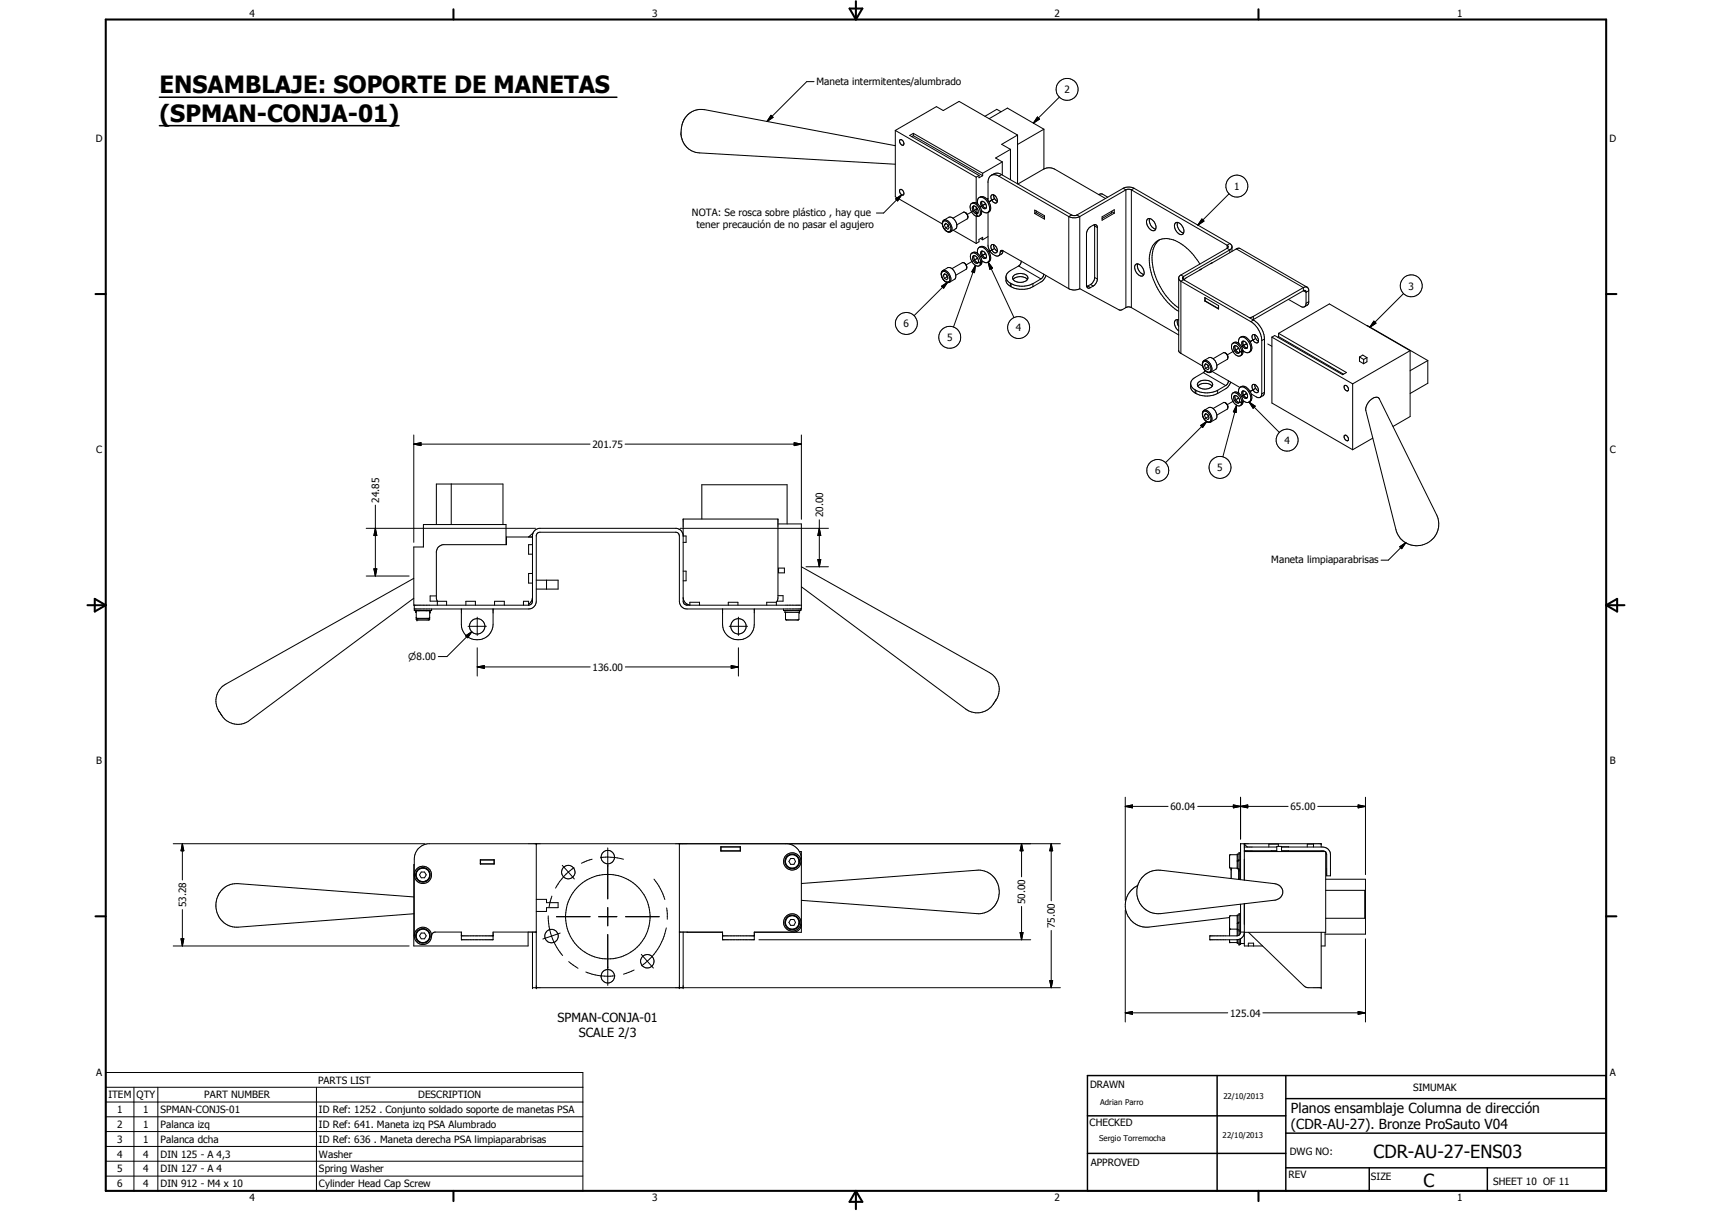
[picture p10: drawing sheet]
<svg xmlns="http://www.w3.org/2000/svg" width="594mm" height="420mm" viewBox="0 0 594 420" stroke-linecap="round" stroke-linejoin="round" font-family="sans-serif">
<g fill="none" stroke="#000" stroke-width=".35">
<path d="M282.5 28.3h-2.6l-13.8 13.9M347.4 38.8l-1.5-.9-4.1 2.4M367.6 33.7l-9 9M267.5 40l.8 .7-2.2 1.5zM310.7 50.5l-66.1-12.4a6.8 6.8 0 0 0-7.3 3.6l-.8 2.6a7.7 7.7 0 0 0 2.5 7.4l2.3 1.1 1.4 .2 68 4M310.7 45.3l14.2-8.3 2.4 1.4 5.5-3.2 20.3 11.7M310.7 45.3v23l16.3 9.4M310.7 45.3l28 16.2M312.3 48.6a1.07 1.07 0 0 1 1.2 .5 1.07 1.07 0 0 1-.3 1.3 1.42 1.42 0 0 1-.9-1.8zM316.9 47.1l24.1 13.9M316.9 47.1l-.5 .3M316.9 46.3l24.1 13.8"/>
<path d="M316.9 46.3v.8M316.9 46.3l-1.2 .7 24 13.9M343.2 41.2l6.4-3.7 12.6 7.3M347.8 56.2l-6.8 3.9M347.8 56.2v4.5M350.6 51.8l-5.1 3 2.3 1.4M350.6 51.8v10.6M353.1 46.9v16.9M353.1 46.9l-5.5 3.2 3 1.7M360 40.6l.7 .7-2.1 1.4zM362.2 44.8v13.8M362.2 44.8l-9.1 5.3"/>
<path d="M310.8 69l2.1-1.4-1.4 2.1zM312.3 65.8a1.07 1.07 0 0 1 1.2 .6 1.07 1.07 0 0 1-.3 1.3l-.2-.1a1.47 1.47 0 0 1-.7-1.8zM312.9 67.6l-6.3 6.3h-2.5M327 77.9v-.1a1.21 1.21 0 0 1 .7-1.5 1.21 1.21 0 0 1 1.5 .6 2.62 2.62 0 0 1 .7 3.5M327 77.9l.2 .6M327.1 77.9a1.03 1.03 0 0 1 .6-1.3 1.03 1.03 0 0 1 1.3 .6 1.95 1.95 0 0 1 .3 3.2 2.19 2.19 0 0 1-2.1-1.9M327.1 77.9l.1 .6M327.2 78.5l.6 1.2a1.7 1.7 0 0 0 2.1 .7M327.7 78l.4-.5 .8 .4 .4 1.1-.4 .5-.8-.4M327.7 78l.4 1.1M328.4 77.6l-.7 .4M328.9 77.9l.2 .6"/>
<path d="M329.1 78.5l.1 .1M329.1 78.5l-1 .6M330.7 75.7l-1.3-.4-1.8 1.1M330.7 75.7l.2 .2a2.84 2.84 0 0 1 .9 3.4l-1.9 1.1M330.8 79.9l7.9 4.6M334.9 73.7a1.56 1.56 0 0 1 .7 2.3l-3.6 2M335 73.7l-.6-.1-3.7 2.1M335 73.7l.7 .8 .2 .8M337.9 71.5a1.93 1.93 0 0 0 .8 2.2M338.7 74.1l.4 1M338.7 61.5v8.9M338.7 71.8v1.9"/>
<path d="M338.7 75v9.5M338.7 73.7l.6 .2-.6 .2M338.8 70.4l-.8-.2-.9 .4M338.8 70.4a4 4 0 0 1 1.8 2.6M338.9 74.1l.4 1a1.82 1.82 0 0 0 .4-3 1.89 1.89 0 0 0-2.9-1.2 3.4 3.4 0 0 0 2.3 4.2M339 74l-.1 .1M339.1 72.3l-.5 .3M339.2 72.4l-3.6 2M339.2 74a1.74 1.74 0 0 0-1.5-2.5 1.73 1.73 0 0 0 1 2.6M339.3 75.1h-.2M339.3 74l-.4 .1M339.7 60.9l-1 .6"/>
<path d="M339.7 60.9v.8l1.3-.7M339.8 68.5a2.02 2.02 0 0 0-.5 2.3M339.8 68.5a3.4 3.4 0 0 1 3.6 3.7l-.1 1-.5 .5M339.8 68.5a2.64 2.64 0 0 1 3.6 2.1 2.14 2.14 0 0 1-.6 3.1M340.6 69.9a1.6 1.6 0 0 1 1.4 .8 1.6 1.6 0 0 1 0 1.7 1.67 1.67 0 0 1-1.4-2.5zM340.6 73a1.49 1.49 0 0 1-.9 2M340.6 73l1.2 .8 1-.1M340.8 69.8a1.86 1.86 0 0 0 1.4 2.4M341 60.1v.9M341.5 71l.5-.3-1.9 1.1M342.7 69l.2 .1M342.7 69v.3"/>
<path d="M342.9 73.7v11.7a3.5 3.5 0 0 0 3.7 3.3l.5-1.2M342.9 68.9l-.2 .1M344.8 69.1l-1.7 .9M344.8 67.7l.5 .3M344.8 67.6v.5a2.35 2.35 0 0 0 1.3 1.7M345.2 68.9l-2 1.1 1.6-.9M345.4 68l-.4-.3a.79 .79 0 0 0-1 .1 .79 .79 0 0 0-.1 1 1.51 1.51 0 0 0 2 1.4l.2-.4M345.4 68l.5 .8 .2 1M346.6 61.1a2.25 2.25 0 0 0-2.4-.4 2.25 2.25 0 0 0-1.3 2.2v6.7M346.6 61.1l24.3 14M347.5 60.6l24.3 14M347.5 60.6l-.9 .5"/>
<path d="M347.5 60.6a2.89 2.89 0 0 0-3.5 .2M353.2 63.8l9-5.1a4.1 4.1 0 0 1 3.8 0l15.3 8.8M359.1 72.9l3.4 1.9v1.2l-3.4-1.9zM359.6 73.8l-.5 .3M359.6 73.8l2.9 1.6M359.6 73.2v.6M370.9 75.1v25.1M370.9 75.1a4.2 4.2 0 0 0 3.8 0M371.8 74.6l-.9 .5M371.8 74.6l.7 .2 1.2-.2M373.7 74.6l1 .5M374.7 75.1v25.1"/>
<path d="M379.8 78l.1 .4M379.9 78.4v17.9M379.9 78.4l.9 .6M381.3 67.5l1.3-.1 1.8 1M381.3 67.5l2.3 1.4M382.4 75.2l4.3-2.4v1.2l-4.3 2.4zM385.7 73.4l1 .6M385.7 73.3v.6l-3.3 1.9M389.8 65.3l-16.1 9.3M389.8 65.3a4.4 4.4 0 0 1 3.7 0M389.8 65.3l.9 .6M390.7 65.9l-16 9.2"/>
<path d="M390.7 65.9v40.8M390.7 65.9l.7-.2 1.2 .2M392.6 65.9v40.8M392.6 65.9l33.2 19.2M393.5 65.3l-.9 .6M393.5 65.3l33.3 19.2M398.1 76.1l.2-.2a2.58 2.58 0 0 1 2.8 3.1 1.07 1.07 0 0 1-.7 1.1 1.07 1.07 0 0 1-1.3-.6 2.93 2.93 0 0 1-1-3.4zM398.9 75.8a3.3 3.3 0 0 0 2.1 3.7M408 77.3a2.79 2.79 0 0 1 2.6 3.8 1.45 1.45 0 0 1-2.3-.7 2.47 2.47 0 0 1-.3-3.1zM408.6 77.2a3.3 3.3 0 0 0 2.1 3.7M417.1 76l.7 .7-2.1 1.4zM426.5 67.2l-10.8 10.9"/>
<path d="M326.7 99.3l2.1-1.4-1.4 2.1zM326.9 94.4a1.66 1.66 0 0 1 2.3 1.1 1.44 1.44 0 0 1-.4 2.4 2.72 2.72 0 0 1-1.9-3.5zM327.2 93.9a2.72 2.72 0 0 1 2.8 3.3l-.5 .7M327.2 93.9l1.6-1a2.82 2.82 0 0 1 2.9 2.6M327.2 93.9a2.06 2.06 0 0 0-.1 2.7l.6 .9M327.3 95.5l.4-.5 .8 .4 .5 1.1-.5 .6-.8-.5M327.3 95.5l.4 1.1M327.7 97.5a1.56 1.56 0 0 0 1.8 .4M328 95.1l-.7 .4M328.5 95.4l.2 .7M328.7 96.1l-1 .5M328.7 96.1h.1"/>
<path d="M328.8 97.9l-11.6 11.6M331.7 95.5a1.15 1.15 0 0 1-.5 1.4l-1.7 1M334.6 91.2l.7 .8 .2 .8M335.4 92.6a1.39 1.39 0 0 0-1.5-1.4l-3.6 2M335.5 92.6l-.3 .9-3.6 2M337.3 87.8a1.81 1.81 0 0 1 2.6 .8l.8 1.8M338 88.7a1.05 1.05 0 0 0-.2 1.7 1.08 1.08 0 0 0 1.6 .7l.1-.1M338 88.7a2.06 2.06 0 0 1 1.5 2.1l.8 .4M338 88.7a1.88 1.88 0 0 0 1.4 2.4M338.5 92.1l-.3 2.5-1-.3zM338.5 92.1l.5 .2 .8-.1M338.5 92.1l-7.6 21.4"/>
<path d="M338.7 89.9l.6-.3-4 2.3M339.5 91l.8 .4M339.6 90.8l-.1 .2M339.8 85.8a2.04 2.04 0 0 1 3.1 1 3.2 3.2 0 0 1 .5 3.9l-.6 .3M339.8 85.8a3.4 3.4 0 0 1 3.6 3.3l-.1 1.2-.4 .7M339.8 85.8l-.6 1.1 .1 1M340.3 82.8l.7 .4M340.3 91.4l-.5 .8M340.3 91.2a3.3 3.3 0 0 0-2.9-3.4 2.02 2.02 0 0 0-.1 3l1.2 1.3M340.4 87.3a1.52 1.52 0 0 1 1.6 .7 1.52 1.52 0 0 1 0 1.7 1.66 1.66 0 0 1-1.6-2.4zM340.6 90.8l.1 .1M340.7 90.4a1.82 1.82 0 0 0 2.2 .6"/>
<path d="M340.7 90.4v.3l-.4 .5M340.7 90.9l-.4 .5M340.7 90.9a1.31 1.31 0 0 1-.9 1.3M340.8 87.1a1.86 1.86 0 0 0 1.4 2.4M341 83.2v-.9l-1.3 .8v.8l-1 .6M342 88l-1.8 1 1.8-1-.5 .3M342.9 82.1l-1.9 1.1M342.9 90.9l1.5 2.1-.9 .4zM342.9 90.9l9 19.3M344 85a1.7 1.7 0 0 1 1.8 .8 1.7 1.7 0 0 1-.2 1.9 1.95 1.95 0 0 1-1.6-2.7zM344.3 86.6l-1.2 .7M344.8 84.9v.5a2.16 2.16 0 0 0 1.3 1.7"/>
<path d="M344.8 86.4l-1.6 .9 1.6-.9M348 87l-.6-.1-.3 .6M348 87l-.9 .5M348 87l-.2 .9-1.3 .8M348 87l6.4 3.6M349.1 96.3l.3 .9 1.2 1.1M350.6 98.3v1.1M350.6 99.4a8.1 8.1 0 0 0 5.9 .8l1.9-.7M350.6 98.3l.3 .1M350.9 98.4a8.5 8.5 0 0 0 7.5 0M350.9 98.4v1.1M351.6 96.9a3.6 3.6 0 0 1 4.9 0"/>
<path d="M351.6 95.8a3.4 3.4 0 0 1 5.1 .3 1.65 1.65 0 0 1-2 1.8 2.82 2.82 0 0 1-3.3-1.4zM353.5 92.3l-3.6 2.1-.8 1.5a2.82 2.82 0 0 0 .4 2.4l1.1 1.1M353.5 92.3l7.7 4.5M354.4 90.6l-.4 1.2-.5 .5M354.4 90.6l16.5 9.6M358.4 98.4v1.1M361.2 96.8l-2.8 1.6M362.2 95.1l-.2 .7-.8 1M363 95.6l-1.2 1.9-3.4 2M377.5 99.2l-.4 .2M377.5 99.2l.9 .6M378.4 98.7l-.9 .5"/>
<path d="M378.4 98.7l1 .5M379.4 99.2a3.3 3.3 0 0 0 1.4-2.1v-18.4l-.2-.5-.7-.3a3.6 3.6 0 0 0-2.9 3.2v17.9l.5 .9 .9-.1M379.4 99.2l-1 .6M379.9 96.3l-.6 1.5-.9 .9M379.9 96.3l.9 .5M394 91.8a2.1 2.1 0 0 1 2.7 1.6 1.59 1.59 0 0 1-.4 2.4 2.93 2.93 0 0 1-2.3-4zM394.8 91.6l-.1 .8a3.4 3.4 0 0 0 2.2 2.8M402.3 83.2a8.6 8.6 0 0 0-2.3 8.6 23.5 23.5 0 0 0 9 15M409 96.6l.8 1M409.8 97.6v25M409.8 95.4l-.8 1v25.3l.8 .9M409.8 95.4l.9 .5"/>
<path d="M409.8 97.6l24.2 14M410.7 97l-.9 .6M410.7 95.9l-.4 .5 .4 .6M410.7 95.9v1.1M410.7 97l24.3 14M416.3 91.6a17 17 0 0 0-11-8.8 5.4 5.4 0 0 0-6.2 4.8 20.9 20.9 0 0 0 5.5 16.6l1.8 1.9 2.6 1.9M416.4 93.6h.1M416.8 93.3v.1M416.8 93.4l-5.1 3-.8 .8M420.6 91.1l-4.2 2.5M420.6 91.1v.1M425.8 86.1l-16 9.3"/>
<path d="M425.8 86.1l1 .6M425.8 85.1l.4 .5-.4 .5M425.8 85.1v1M426.8 86.7l-16.1 9.2M426.8 86.7v1M426.8 84.5l.7 .8v1.9M426.8 84.5l-1 .6M427.5 85.7l-.7 1M429 86.4l23.3 13.4M429 86.4l.7-.3 .7 .1 23.2 13.5M429 86.4l-8.9 5M452.3 99.8a1.12 1.12 0 0 1 1.2-.2 1.12 1.12 0 0 1 .6 1v4.6l-.3 .6-1.1 .6"/>
<path d="M452.3 99.8v1.1M452.3 99.8l-17.4 10M370.9 100.2a4.1 4.1 0 0 0 3.8 0M374.7 100.2l13.7 7.4 .9-.1 1.4-.8M390.7 106.7l.7-.2 1.2 .2M392.6 106.7l16.4 9.5M408.6 110.9l-.1 1.1 .5 1.2M409 111a1.13 1.13 0 0 0-1.4 .3 1.13 1.13 0 0 0 0 1.4l.4 1 1 1.1M418.1 103.3l4.8 2.7v1.2l-4.8-2.8zM418.2 104.4h-.1M418.2 104.4l4.7 2.7M418.2 103.3v1.1"/>
<path d="M427.9 119a2.44 2.44 0 0 1 3.3 2.2l.1 .3M428.6 119.9a1.94 1.94 0 0 0 1.4 2.4M429.9 119.2a1.5 1.5 0 0 1 .4-2.1 1.5 1.5 0 0 1 2.1 .5l.3 .2a3.2 3.2 0 0 1 .7 4.4M430.4 117.1a2.51 2.51 0 0 1 3.5 1.6 2.64 2.64 0 0 1-.1 3.3l-.4 .2M431.2 118.4a1.57 1.57 0 0 1 1.5 .8 1.57 1.57 0 0 1-.1 1.7 1.7 1.7 0 0 1-1.4-2.5zM431.4 118.4a1.83 1.83 0 0 0 1.4 2.3M432.6 119.2l-1.8 1.1 1.8-1-.5 .2M434 111.6a8.4 8.4 0 0 1 3.8 6.6M434.5 116.4a1.35 1.35 0 0 1 2.1 1.2v1.1a1.61 1.61 0 0 1-2.1-1.6zM434.9 109.8l-1.4 .4M434.9 110.9l-.1 .1M434.9 109.8v1.1"/>
<path d="M435 111a8.2 8.2 0 0 1 3.8 6.6M435 111l-1 .6M435.4 117.6l-1.6 .9 1.2-.6M435.4 116.1a2.33 2.33 0 0 0 1.3 2.3M437.8 118.2v18.5M438.8 117.6l-1 .6M438.8 117.6v18.5M439.9 119.3l1.5 .8M441.4 117v22.8l28 16.2M441.4 117l28 16.2M443.7 115.7l23.5 13.5-1.3 .8-23.6-13.6-.9 .6M443.7 115.7l17.6-10.2 28 16.2"/>
<path d="M443.7 116.8l-.4 .2M443.7 116.8l22.6 13M443.7 115.7v1.1M452.3 100.9l.7-.1 .2 .4v4.3l-.5 .9-.8 .2-4.8-2.7M452.3 100.9l.9 .5 .9-.5M452.3 100.9l-17.4 10M454.1 104.7l-.9 .5M474.4 113.1l21.1 12M476.7 111.4l.8 .7-2.2 1.5zM487 101.9l-11.7 11.7M409.8 122.6l7.5 4.4M413.2 133.3l.3 .9 1.2 1.1"/>
<path d="M414.7 135.3v1.1M414.7 135.3l.3 .1M414.7 136.4l.3 .1M415 135.4a8.4 8.4 0 0 0 7.5 0M415 135.4v1.1M415 136.5a8.4 8.4 0 0 0 7.5 0M415.7 134a3.6 3.6 0 0 1 4.9 0M415.9 132.6a3.6 3.6 0 0 1 4.8 .5 1.67 1.67 0 0 1-1.9 1.8 2.41 2.41 0 0 1-3.3-1.6zM417.3 127v-.9a1.15 1.15 0 0 1 1.1-.8 1.15 1.15 0 0 1 1.1 .9 2.14 2.14 0 0 1 .3 2.8h-.9M417.3 127l.4 .8M417.6 129.3l7.7 4.5M417.6 129.3l-3.2 1.9a2.95 2.95 0 0 0-1.1 3.6l.5 .8 .9 .8"/>
<path d="M417.7 127.8l1.1 1.2M417.7 127.9l1.2 1.1M417.8 125.1l1.7-1 .6-.1a3.4 3.4 0 0 1 2.1 3.6l-.4 .6-1.7 1M417.8 125.1a2 2 0 0 0-.1 2.8M417.8 125.1a2.71 2.71 0 0 1 2.3 4.1M418 126.7l.3-.5 .9 .5 .4 1-.4 .6-.9-.5M418 126.7l.3 1.1M418.2 128.6l-.6 .7M418.7 126.4l-.7 .3M418.8 129l.7 .3 .6-.1M419.1 126.6l.2 .7M419.3 127.3l-1 .5"/>
<path d="M419.3 127.3h.1M420.6 128.9l5.7 3.2M422.5 135.4v1.1M425.1 139.7l.7 .6M425.1 122.5l.4 .2M425.2 139.7l.9 1.4M425.2 122.5l-.7-.1-3.5 2.1M425.2 139.7l-.6-.1-3.6 2.1M425.2 122.5a1.51 1.51 0 0 1 .6 2.2l-3.5 2M425.3 133.8l-2.8 1.6M425.6 122.8l.5 1M426.3 132.1l4 2.4"/>
<path d="M426.3 132.1l-.3 1-.7 .7M427.1 132.6l-1.2 1.9-3.4 2M427.9 136.3a2.2 2.2 0 0 1 3.1 1.5l.2 .8a.77 .77 0 0 1-.3 1.1M428.6 137.2a1.43 1.43 0 0 0 .4 2.4l.8 .3 .3-.4M428.6 137.2a1.98 1.98 0 0 1 1.5 2.1l.8 .4M428.6 137.2l-.1 .6 .4 1.1 1.1 .7M429.3 138.4l.5-.3-3.9 2.3M429.3 121.1l.5-.3-3.9 2.3M429.9 136.4a1.49 1.49 0 0 1 .4-2 1.49 1.49 0 0 1 2.1 .4 3.4 3.4 0 0 1 1 4.7M430.1 139.5l.8 .5M430.1 122l-.1 .4a1.56 1.56 0 0 1-1.6-.4 1.56 1.56 0 0 1-.3-1.6l.1-.2a1.41 1.41 0 0 1 1.5 .2 1.41 1.41 0 0 1 .4 1.4l.8 .3M430.1 122l.8 .3"/>
<path d="M430.2 139.4l-.1 .1M430.3 121.8l-.2 .2M430.4 134.3a2.51 2.51 0 0 1 3.5 1.7 2.44 2.44 0 0 1-.5 3.5M430.9 122.3l-.3 1M430.9 139.7a3.2 3.2 0 0 0-2.9-3.4 2.44 2.44 0 0 0 .3 3.6l.8 .7M430.9 140l-.3 .6a1.02 1.02 0 0 1-1.5 0M431 135.8a1.5 1.5 0 0 1 1.6 .7 1.5 1.5 0 0 1 0 1.7 1.73 1.73 0 0 1-1.6-2.4zM431.2 121.7l.1 .1M431.2 121.6a1.95 1.95 0 0 0 2.2 .6M431.2 139.4h.2M431.3 138.9l1.2 .7 .9-.1M431.3 121.5l-.4 .6"/>
<path d="M431.3 121.8a1.64 1.64 0 0 1-1.3 1.8 1.64 1.64 0 0 1-1.9-1.2 2.22 2.22 0 0 1-.1-3.4 3.2 3.2 0 0 1 2.9 3.1M431.3 121.8l-.4 .5M431.4 139.4l-.5 .6M431.4 139.4l-.4 .9-.6 .4M431.4 135.6a1.83 1.83 0 0 0 1.4 2.4M432.6 136.5l-1.8 1 1.8-1M432.6 136.5l-.5 .3M433.4 139.5l2.2 1.4-.8 .7zM433.4 139.5l10.5 10.5M434.5 133.6a1.13 1.13 0 0 1 1.9 .7l.3 .8v.7a.88 .88 0 0 1-.9 .5 .88 .88 0 0 1-.7-.6l-.5-.8zM435 135.1l-1.2 .7M435.4 134.9l-1.6 .9"/>
<path d="M435.4 133.4l.3 1.3 1 .9M437.8 136.7a1.16 1.16 0 0 1-.5 1.1 1.16 1.16 0 0 1-1.4-.1l-1.7-1M438.8 136.1l-.4 1.1-1.1 .6M438.8 136.1l-1 .6M466.5 133.9a1.13 1.13 0 0 1 1.2 .4 1.13 1.13 0 0 1 0 1.3 1.39 1.39 0 0 1-1.2-1.7zM469.4 133.2v22.8M471.8 123.9v1.4l1.4 .9M471.8 123.9l1.4 .8M471.8 123.9l1.1-.7 1.4 .9M473.2 124.7v1.5M474.3 124.1v1.4l-1.1 .7M474.3 124.1l-1.1 .6"/>
<path d="M475.2 139.1a2.36 2.36 0 0 1 3.3-.9l20 40.4a7.6 7.6 0 0 1-2.8 9.6 7.6 7.6 0 0 1-9.8-1.5l-1.5-2.9-10.5-41.6a4.8 4.8 0 0 1 1.3-3.1zM489.3 121.7v22.8l-5.9 3.5M489.3 121.7l-19.9 11.5M495.5 125.1v7.9l-6.2 3.5M495.5 125.1l-6.2 3.5M143.6 154.1l2.5-.5v1zM143.6 150.9v37.3M143.6 154.1h61.2M216.9 154.1h61.2M275.6 153.6l2.5 .5-2.5 .5zM278.1 150.9v29.3M416.6 147.6l2.2-1.4-1.5 2.1z"/>
<path d="M417.7 145.2l-.4-.8v-1.1a.92 .92 0 0 1 .7-.7 .92 .92 0 0 1 1 .4 2.26 2.26 0 0 1 .8 3.3l-.5 .1-.7-.3M417.7 145.2l1 1M417.7 145.2l.9 .9M417.8 142.4a1.93 1.93 0 0 0-.1 2.8M417.8 142.4l1.7-1a2.77 2.77 0 0 1 2.5 3.9l-1.9 1.1M417.8 142.4a2.6 2.6 0 0 1 2.8 2.6l-.1 .9-.4 .5M418 144.1l.3-.6 .9 .4 .4 1.1-.4 .6-.9-.5M418 144.1l.3 1M418.7 146.2l.6 .4 .8-.2M418.7 143.6l-.7 .5M418.8 146.2l-14.4 14.3M419.1 143.9l.2 .7"/>
<path d="M419.3 144.6l-1 .5M419.3 144.6h.1M425.8 140.3l.3 .6-.2 1-3.6 2.1M429.1 140.6l-.1 2.5-1-.2zM429.1 140.6l-4.8 17.9M466.5 151.2a1.14 1.14 0 0 1 1.1 .3 1.14 1.14 0 0 1 .3 1.2 .84 .84 0 0 1-1 .1 .84 .84 0 0 1-.4-.9zM476.4 152l-7 4M130.3 175.3v24.6M156.6 167.9v14.1M127.1 183.3h58.7M127.1 199.9h14.9M129.7 197.4h1.1l-.5 2.5z"/>
<path d="M130.3 183.3l.5 2.5h-1.1zM151.4 182v-14.1h23.1v14.1M175.6 189v-7h-28.7v7.8h-3.3v20.2h39.8M184.8 186.3h-9v2.7h-22.1a2.67 2.67 0 0 0-2.3 2.3v16.3l.4 1M184.8 189h-1.4v3.3h1.4M184.8 199h-1.4v3.3h1.4M184.9 185l-1.5 1.3M236 183.3h51.5M237.1 185.6a2.67 2.67 0 0 0-2.3-2.3h-47.7a2.67 2.67 0 0 0-2.3 2.3v23l-.4 1-1 .4M237.1 198.2h1v3.3h-1M237.1 186h1v2.2h-1M243.5 180.1v-11.9h29.6v13.6"/>
<path d="M270 181.8h8.1v29.5h-39.7a2.65 2.65 0 0 1-2.7-2.7v-22.6a1.26 1.26 0 0 0-1.1-1.3l-47.9 .1-.6 .9v22.9a2.67 2.67 0 0 1-2.7 2.7h-39.6M270.2 197.1h2v1.7h-2zM278.1 196.6l65.2 36.7a6.6 6.6 0 0 1 2.3 9.5M279.7 196.6h7.8M283.8 194.1h1l-.5 2.5zM284.3 183.3l.5 2.5h-1zM284.3 180.3v16.3M485.7 189.7l2.1-1.4-1.4 2.1zM487.8 188.3l-6.1 6.1h-2.5M143.6 200.7l-65.2 36.7a6.7 6.7 0 0 0-2.4 9.4M143.6 207.6l-57.1 42.4a6.8 6.8 0 0 1-10.3-2.9l-.2-.3M143.8 210v1.8h6v-.5"/>
<path d="M144.2 211.8v.6h.2M144.4 211.9v3l.3 .2 4.3-.1 .1-3.1M144.4 214.4h4.7M145.4 211.8v.1M148.1 211.8v.1M149.3 211.8l-.2 .6M151.4 206.8h-2.1v1.8h2.5M151.8 208.6h3.2v1.4M151.8 208.6v1.4M160.1 211.3v5.3a5.5 5.5 0 0 0 5.5 5.4 5.5 5.5 0 0 0 5.5-5.4v-5.3M161.7 210v-1.4h3.3v1.4M162.4 217.3h6.4"/>
<path d="M163.7 219.2l-8.6 8.6h-3M165.6 214.1v6.4M171.6 210v-1.4h3.4v1.4M181.6 210v-1.4h1.8v1.4M184.8 207.3l-.3 1.1-1.1 1.2M186.1 201.3h7.6v3.1h-7.6M189.6 201.3v3.1M237.1 207.3a2.71 2.71 0 0 0 2.3 2.6v-.9h3.3v1M238.4 209.6v.4M238.4 210h39.7M250.7 211.3v5.3a5.5 5.5 0 0 0 5.5 5.4 5.5 5.5 0 0 0 5.5-5.4v-5.3M252.7 210v-1h3.4v1"/>
<path d="M253.1 217.3h6.3M256.2 214.1v6.4M269.4 209l.6-1.4v-27.5h-32.9v28.5l.3 1 1 .4M269.4 209h-3.3v1M269.4 209v1M270 206.7h1.7v1.9h-2M271.9 211.3v.5h6v-.5M272.4 211.8v.6h5M272.6 212.4v2.5l.2 .2 4.3-.1 .1-2.6M277.4 211.8v.6M277.4 212.1v-.3v.6M278.1 203.6l57 42.4a7 7 0 0 0 10.5-3.2"/>
<path d="M161.6 220.6l2.1-1.4-1.4 2.1zM165.6 231.4l2.5-.5v1zM165.6 224.7v9.9M165.6 231.4h39.2M217 231.4h39.2M253.7 230.9l2.5 .5-2.5 .5zM256.2 224.7v9.9M76 246.8h.1M344.7 244.2v.1M345.6 242.8h.1M390.5 279.8l2.5-.5v1zM390.5 276.6v35.9"/>
<path d="M390.5 279.8h14.8M415.6 279.8h31.4M428 279.3l2.5 .5-2.5 .5zM428 279.3l5 1v-1l-5 1zM430.5 279.8l2.5-.5v1zM430.5 276.6v14.5M457.3 279.8h16.5M471.3 279.3l2.5 .5-2.5 .5zM473.8 276.6v26.8M60.1 292.7h87.4M63.3 292.7l.5 2.5h-1zM63.3 292.7v12.6"/>
<path d="M166.7 298.3h4.8v1.5h-4.8zM166.7 298.4v1.3M171.4 298.4v1.3M186.1 292.7v50M205.5 298.1l-3.7 1.4M208.4 297.5a22.6 22.6 0 0 1 8 .6M210.9 294.2v17.7M235.7 292.7v50M250.1 293.8h6.8v1.5h-6.8zM250.1 293.9h6.8M250.1 295.2h6.8M250.2 293.9v1.3"/>
<path d="M273.3 292.7a5.4 5.4 0 0 1 4.8 5.4M274.4 297.9h1.1l.5 1-.5 1h-1.1l-.6-1zM277.4 295.4h.7v28.1h-16.4M277.4 298.9h-.2M277.4 298.6v.3M277.4 298.6l-.2 .1M277.4 298.6a2.55 2.55 0 0 0-3.8-2 2.55 2.55 0 0 0 0 4.3 2.55 2.55 0 0 0 3.8-2M354.5 292.7l.5 2.5h-1zM354.5 292.7v11.5M364.8 292.7l.5 2.5h-1zM364.8 292.7v19.8M368 292.7h-219.5a5.3 5.3 0 0 0-4.7 5.4v26.9a3 3 0 0 0 4.5 2.4 3 3 0 0 0 0-5.1 3 3 0 0 0-4.5 2.3"/>
<path d="M429.3 296.5h-2.5l-.1 .3 .1 4.3 2.5 .1M430 296.3h-.7v5.1h.7M430 298.5l-.7 .4M430 298.3l-.7 .3M430.5 295.9h-.5v9.2M431.8 293.9h11.3M431.8 295.2h11.3M431.8 295.4h28.2v28.1h-28.2M431.8 292.7v12.7M431.8 292.9l1 1M441.1 295.2l2 .1M443.1 295.4v-1.7h1.6v1.7"/>
<path d="M443.6 293.7v-.8h-3.3v1M444.7 293.8l2.5 .1M444.7 293.9h14.3a2.65 2.65 0 0 1 2.7 2.6v7.4h-1.3v-7.4l-.4-.8M444.7 295.2h14.3l.8 .2M447.2 295.2l-2.5 .1M453.6 293.9v-1h2.2v1M458.5 293.9v-1.2h-28v12.5M458.5 295.2v.2M63.3 315.6v12.6M143.6 311.2l-61-4.6a7.6 7.6 0 0 0-7.7 7.5 7.6 7.6 0 0 0 7.7 7.6l61-4.7M143.8 303.5a2.99 2.99 0 0 1 4.1-2.8 2.99 2.99 0 0 1 .8 5 2.99 2.99 0 0 1-4.8-1.4l-.1-.4M143.8 300l-.2 28.2h39.7v-4.8"/>
<path d="M146.2 302.6h1.1l.6 .9-.6 1h-1.1l-.6-1zM147.6 305.7l.1 .2M147.7 305.9h.1M147.9 305.6v.2a2.52 2.52 0 0 0 .5-4.3 2.52 2.52 0 0 0-4.1 1.5 2.52 2.52 0 0 0 3.1 3l.3-.1M186.1 312h3.5v1.2h4.1v1.7h-4.1v1.3h-3.5M190.2 317.8l.3 3.8 .9 3.2M191.5 310.9l-1 3.8M193.1 318.1h11.7M195.1 300.2l2.1 2.4M197.2 302.6l2.1 2.4M197.2 302.6l-3 3.2-1.4 2.3M199.2 301l-2 1.6"/>
<path d="M207.7 318.1h6.4M210.9 314.9v6.3M217.1 318.1h11.7M226.9 305l1.8 2.5 2 4.6M231.3 315l.3 3.9M274.4 319h1.1l.5 1-.5 1.1h-1.1l-.6-1.1zM278.1 306.5l60.9-4.6a7.5 7.5 0 0 1 7.8 7.6 7.5 7.5 0 0 1-7.8 7.5l-60.9-4.6M354.5 314.5v11.6M390.5 315.7v38.9M394.8 307.3a7.6 7.6 0 0 0-4.1 8.8 7.6 7.6 0 0 0 8 5.5l28-3.3M396.2 304.5a7.3 7.3 0 0 1 6.5-2.6l39.5 4.7a2.88 2.88 0 0 1 3 2.9 2.88 2.88 0 0 1-3 2.8l-39.5 4.7a7.6 7.6 0 0 1-7.3-11.2zM427.5 301.2l-.3 .2v3.4"/>
<path d="M429.3 317.7l-2.5 .1v4.6M429.9 301.4v3.7M429.9 304.9h.1M429.9 302.2h.1M430 301.9h.5M430 317.5h-.7v7.2M430 319.9l-.7 .4M430.5 313.7v9.9l-.4 .7-1 .4h-9.3v1.4h9.3a2.72 2.72 0 0 0 2.7-2.3M430.5 317h-.5v7.4M431.8 313.6v14.6h6.3M460 305.1h13.8v19h-14M460 308.9h13.6v9.7h-13.6"/>
<path d="M60.1 328.2h81.9M62.8 325.7h1l-.5 2.5zM146.2 323.7h1.1l.6 1-.6 1h-1.1l-.6-1zM149 325.2h.3M149.1 324.9h.2M160.1 324.7h11M184.8 323.4v19.3h183.2M186.1 323.4h-15v2.7h-11v-2.7h-9.3l-.7 .4-.3 .9M191.4 324.8l-3 1M191.4 324.8a20.7 20.7 0 0 0 3.8 6.7M194.4 323.7l-3 1.1M197.4 333.6l3.2 2.4"/>
<path d="M203.3 337.2a20.2 20.2 0 0 0 10.1 1.4M210.9 324.2v17.7M220 336.5l-3.6 1.5M222.5 331.1l2.1 2.4M224.6 333.5l2.1 2.4M224.6 333.5l-1.9 1.6M231.2 321.9a20.6 20.6 0 0 1-6.6 11.6M237.1 323.4v19.3M238.4 323.4l12.3 .1M250.7 324.7h11M263.3 326.1h94.4M277.2 320.5h.2"/>
<path d="M277.2 320.3h.2M277.4 320.3a2.53 2.53 0 0 0-3.2-2.7 2.53 2.53 0 0 0-1.2 4 2.53 2.53 0 0 0 4.1-.4l.3-.7M277.4 320.3v.2M278.1 320.7a2.73 2.73 0 0 1-2.7 2.7h-13.7v2.7h-11v-2.7h-15M354 323.6h1l-.5 2.5zM364.8 322.8v19.9M426.7 326.1l.1 .9h2.5M426.8 322.4h2.5M426.8 322.4l-.1 2.3M429.3 326.1v1.1h.7M429.3 322.6h.7M430 323h.5"/>
<path d="M430 320.2l-.7 .3M430.5 323.4h1.3M430.5 325.7v2h-.5v-1.8M430.5 327.4h1.3M433.2 328.2v-1h1.8v1M433.2 323.5l19.2 18.5 1.5 .7h4.6v-19.2M459.8 323.5v4.7h-1.3M473.8 325.7v28.9M364.3 340.2h1l-.5 2.5zM390.5 351.4l2.5-.5v1zM390.5 351.4h35.5M438.2 351.4h35.6"/>
<path d="M471.3 350.9l2.5 .5-2.5 .5zM36.7 372.1h165.6v41.1h-165.6zM36.7 377.2h165.6M46.5 377.2v36M54.8 377.2v36M109.8 377.2v36M36.7 382.4h165.6M36.7 387.5h165.6M36.7 392.6h165.6M36.7 397.8h165.6M36.7 402.9h165.6M36.7 408.1h165.6"/>
<circle cx="370.3" cy="31" r="3.8"/>
<circle cx="429.2" cy="64.6" r="3.8"/>
<circle cx="489.7" cy="99.1" r="3.8"/>
<circle cx="314.5" cy="112.2" r="3.8"/>
<circle cx="329.6" cy="117" r="3.8"/>
<circle cx="353.5" cy="113.6" r="3.8"/>
<circle cx="446.6" cy="152.7" r="3.8"/>
<circle cx="401.8" cy="163.2" r="3.8"/>
<circle cx="423.4" cy="162.2" r="3.8"/>
<circle cx="165.6" cy="217.3" r="2.68"/>
<circle cx="256.3" cy="217.3" r="2.66"/>
<circle cx="210.9" cy="297.4" r="2.34"/>
<circle cx="274.9" cy="298.9" r="3"/>
<circle cx="274.9" cy="298.9" r="2.34"/>
<circle cx="146.7" cy="303.5" r="2.32"/>
<circle cx="197.2" cy="302.6" r="2.33"/>
<circle cx="210.9" cy="318" r="14.7"/>
<circle cx="146.8" cy="324.7" r="2.33"/>
<circle cx="146.8" cy="324.7" r="2.54"/>
<circle cx="191.4" cy="324.8" r="2.32"/>
<circle cx="210.9" cy="338.7" r="2.33"/>
<circle cx="224.6" cy="333.5" r="2.34"/>
<circle cx="274.9" cy="320" r="2.33"/>
<circle cx="274.9" cy="320.1" r="3"/>
</g>
<g fill="#000">
<circle cx="175.8" cy="186.3" r=".18"/>
<circle cx="144.4" cy="211.9" r=".18"/>
<circle cx="144.7" cy="214.5" r=".18"/>
<circle cx="144.7" cy="215.1" r=".18"/>
<circle cx="149.3" cy="212.4" r=".18"/>
<circle cx="277.4" cy="212.4" r=".18"/>
<circle cx="186.1" cy="292.7" r=".18"/>
<circle cx="430.5" cy="292.7" r=".18"/>
<circle cx="431.8" cy="292.7" r=".18"/>
<circle cx="458.5" cy="292.7" r=".18"/>
<circle cx="427.2" cy="301.5" r=".18"/>
<circle cx="426.7" cy="326.8" r=".18"/>
<circle cx="430" cy="327.7" r=".18"/>
<circle cx="184.8" cy="342.7" r=".18"/>
<circle cx="186.1" cy="342.7" r=".18"/>
<circle cx="235.7" cy="342.7" r=".18"/>
<circle cx="237.1" cy="342.7" r=".18"/>
<circle cx="458.5" cy="342.7" r=".18"/>
</g>
<g fill="none" stroke="#000" stroke-width=".71">
<path d="M36.7 6.8h520.7v406.4h-520.7zM157.3 3.2v3.6M294.8 3h4.4l-2.2 3.8zM297 .4v6.4M436.7 3.2v3.6M33.1 102h3.6M557.4 102h3.5M30.3 210h6.4M32.9 207.8l3.8 2.2-3.8 2.2zM557.4 210h6.3M557.4 210l3.8-2.2v4.4zM33.1 317.9h3.6"/>
<path d="M557.4 317.9h3.5M157.3 413.2v3.5M297 413.2v6.3M297 413.2l2.2 3.8h-4.4zM436.7 413.2v3.5"/>
</g>
<path d="M377.4 373.2h180v40h-180zM422.4 373.2v40M446.2 373.2v40M377.4 387.1h68.8M446.2 393.1h111.2M446.2 381.2h111.2M377.4 400.2h68.8M446.2 405.2h111.2M475.1 405.2v8M516.1 405.2v8" fill="none" stroke="#000" stroke-width=".51"/>
<path d="M55.3 33.7h158.8M55.3 43.6h83.2" fill="none" stroke="#000" stroke-width=".53"/>
<g fill="#000">
<path d="M267.5 40l.8 .7-2.2 1.5zM360 40.6l.7 .7-2.1 1.4zM310.8 69l2.1-1.4-1.4 2.1zM417.1 76l.7 .7-2.1 1.4zM326.7 99.3l2.1-1.4-1.4 2.1zM338.5 92.1l-.3 2.5-1-.3zM342.9 90.9l1.5 2.1-.9 .4zM476.7 111.4l.8 .7-2.2 1.5zM143.6 154.1l2.5-.5v1zM275.6 153.6l2.5 .5-2.5 .5zM416.6 147.6l2.2-1.4-1.5 2.1zM429.1 140.6l-.1 2.5-1-.2z"/>
<path d="M433.4 139.5l2.2 1.4-.8 .7zM129.7 197.4h1.1l-.5 2.5zM130.3 183.3l.5 2.5h-1.1zM283.8 194.1h1l-.5 2.5zM284.3 183.3l.5 2.5h-1zM485.7 189.7l2.1-1.4-1.4 2.1zM161.6 220.6l2.1-1.4-1.4 2.1zM165.6 231.4l2.5-.5v1zM253.7 230.9l2.5 .5-2.5 .5zM390.5 279.8l2.5-.5v1zM430.5 279.8l2.5-.5v1zM63.3 292.7l.5 2.5h-1z"/>
<path d="M354.5 292.7l.5 2.5h-1zM364.8 292.7l.5 2.5h-1zM428 279.3l2.5 .5-2.5 .5zM471.3 279.3l2.5 .5-2.5 .5zM62.8 325.7h1l-.5 2.5zM354 323.6h1l-.5 2.5zM364.3 340.2h1l-.5 2.5zM390.5 351.4l2.5-.5v1zM471.3 350.9l2.5 .5-2.5 .5z"/>
</g>
<g font-size="8.2">
<text x="55.4" y="32.4">ENSAMBLAJE: SOPORTE DE MANETAS</text>
<text x="55.4" y="42.3">(SPMAN-CONJA-01)</text>
</g>
<g font-size="6.3">
<text x="476.6" y="401.6">CDR-AU-27-ENS03</text>
<text x="493.9" y="411.8">C</text>
</g>
<g font-size="4.8">
<text x="447.9" y="386.1">Planos ensamblaje Columna de dirección</text>
<text x="447.9" y="391.8">(CDR-AU-27). Bronze ProSauto V04</text>
</g>
<g font-size="4.4">
<text x="193.5" y="354.6">SPMAN-CONJA-01</text>
<text x="200.8" y="359.8">SCALE 2/3</text>
</g>
<g font-size="3.5">
<text x="86.6" y="5.8">4</text>
<text x="226.3" y="5.8">3</text>
<text x="365.9" y="5.8">2</text>
<text x="505.6" y="5.8">1</text>
<text x="283.3" y="29.4">Maneta intermitentes/alumbrado</text>
<text x="369.4" y="32.3">2</text>
<text x="33.3" y="49.4">D</text>
<text x="558.5" y="49.4">D</text>
<text x="428.2" y="65.9">1</text>
<text x="240.1" y="75">NOTA: Se rosca sobre plástico , hay que</text>
<text x="241.7" y="79.2">tener precaución de no pasar el agujero</text>
<text x="488.8" y="100.5">3</text>
<text x="313.6" y="113.6">6</text>
<text x="328.6" y="118.3">5</text>
<text x="352.5" y="114.9">4</text>
<text x="205.6" y="155.4">201.75</text>
<text x="445.7" y="154">4</text>
<text x="33.4" y="157.3">C</text>
<text x="558.6" y="157.3">C</text>
<text x="400.8" y="164.5">6</text>
<text x="422.4" y="163.5">5</text>
<text x="131.5" y="174.5" transform="rotate(-90 131.5 174.5)">24.85</text>
<text x="285.6" y="179.5" transform="rotate(-90 285.6 179.5)">20.00</text>
<text x="441.1" y="195.4">Maneta limpiaparabrisas</text>
<text x="205.6" y="232.7">136.00</text>
<text x="33.4" y="265.2">B</text>
<text x="558.6" y="265.2">B</text>
<text x="406.1" y="281">60.04</text>
<text x="447.8" y="281.1">65.00</text>
<text x="64.6" y="314.8" transform="rotate(-90 64.6 314.8)">53.28</text>
<text x="355.8" y="313.7" transform="rotate(-90 355.8 313.7)">50.00</text>
<text x="366" y="322" transform="rotate(-90 366 322)">75.00</text>
<text x="426.8" y="352.7">125.04</text>
<text x="33.4" y="373.2">A</text>
<text x="110.4" y="376">PARTS LIST</text>
<text x="378.3" y="377.6">DRAWN</text>
<text x="558.6" y="373.2">A</text>
<text x="37.6" y="381.1">ITEM</text>
<text x="47.4" y="381.1">QTY</text>
<text x="70.9" y="381.1">PART NUMBER</text>
<text x="145.1" y="381.1">DESCRIPTION</text>
<text x="490.4" y="378.5">SIMUMAK</text>
<text x="40.7" y="386.2">1</text>
<text x="49.7" y="386.2">1</text>
<text x="55.7" y="386.2">SPMAN-CONJS-01</text>
<text x="110.7" y="386.2">ID Ref: 1252 . Conjunto soldado soporte de manetas PSA</text>
<text x="40.7" y="391.4">2</text>
<text x="49.7" y="391.3">1</text>
<text x="55.7" y="391.4">Palanca izq</text>
<text x="110.7" y="391.4">ID Ref: 641. Maneta izq PSA Alumbrado</text>
<text x="378.1" y="390.8">CHECKED</text>
<text x="40.7" y="396.5">3</text>
<text x="40.7" y="401.6">4</text>
<text x="49.7" y="396.5">1</text>
<text x="49.7" y="401.6">4</text>
<text x="55.7" y="396.5">Palanca dcha</text>
<text x="55.7" y="401.6">DIN 125 - A 4,3</text>
<text x="110.7" y="396.5">ID Ref: 636 . Maneta derecha PSA limpiaparabrisas</text>
<text x="110.7" y="401.7">Washer</text>
<text x="447.6" y="400.6">DWG NO:</text>
<text x="40.7" y="406.7">5</text>
<text x="49.7" y="406.7">4</text>
<text x="55.7" y="406.7">DIN 127 - A 4</text>
<text x="110.7" y="406.8">Spring Washer</text>
<text x="378.5" y="404.4">APPROVED</text>
<text x="40.7" y="411.9">6</text>
<text x="49.7" y="411.9">4</text>
<text x="55.7" y="411.9">DIN 912 - M4 x 10</text>
<text x="110.7" y="411.9">Cylinder Head Cap Screw</text>
<text x="447.2" y="408.8">REV</text>
<text x="475.7" y="409.2">SIZE</text>
<text x="518.2" y="411.3">SHEET 10 OF 11</text>
<text x="86.6" y="416.7">4</text>
<text x="226.3" y="416.7">3</text>
<text x="365.9" y="416.7">2</text>
<text x="505.6" y="416.7">1</text>
</g>
<text font-size="3.3" x="141.7" y="229">n8.00</text>
<g font-size="2.7">
<text x="381.8" y="383.3">Adrian Parro</text>
<text x="424.5" y="381.4">22/10/2013</text>
<text x="381.4" y="395.9">Sergio Torremocha</text>
<text x="424.3" y="394.9">22/10/2013</text>
</g>
</svg>
